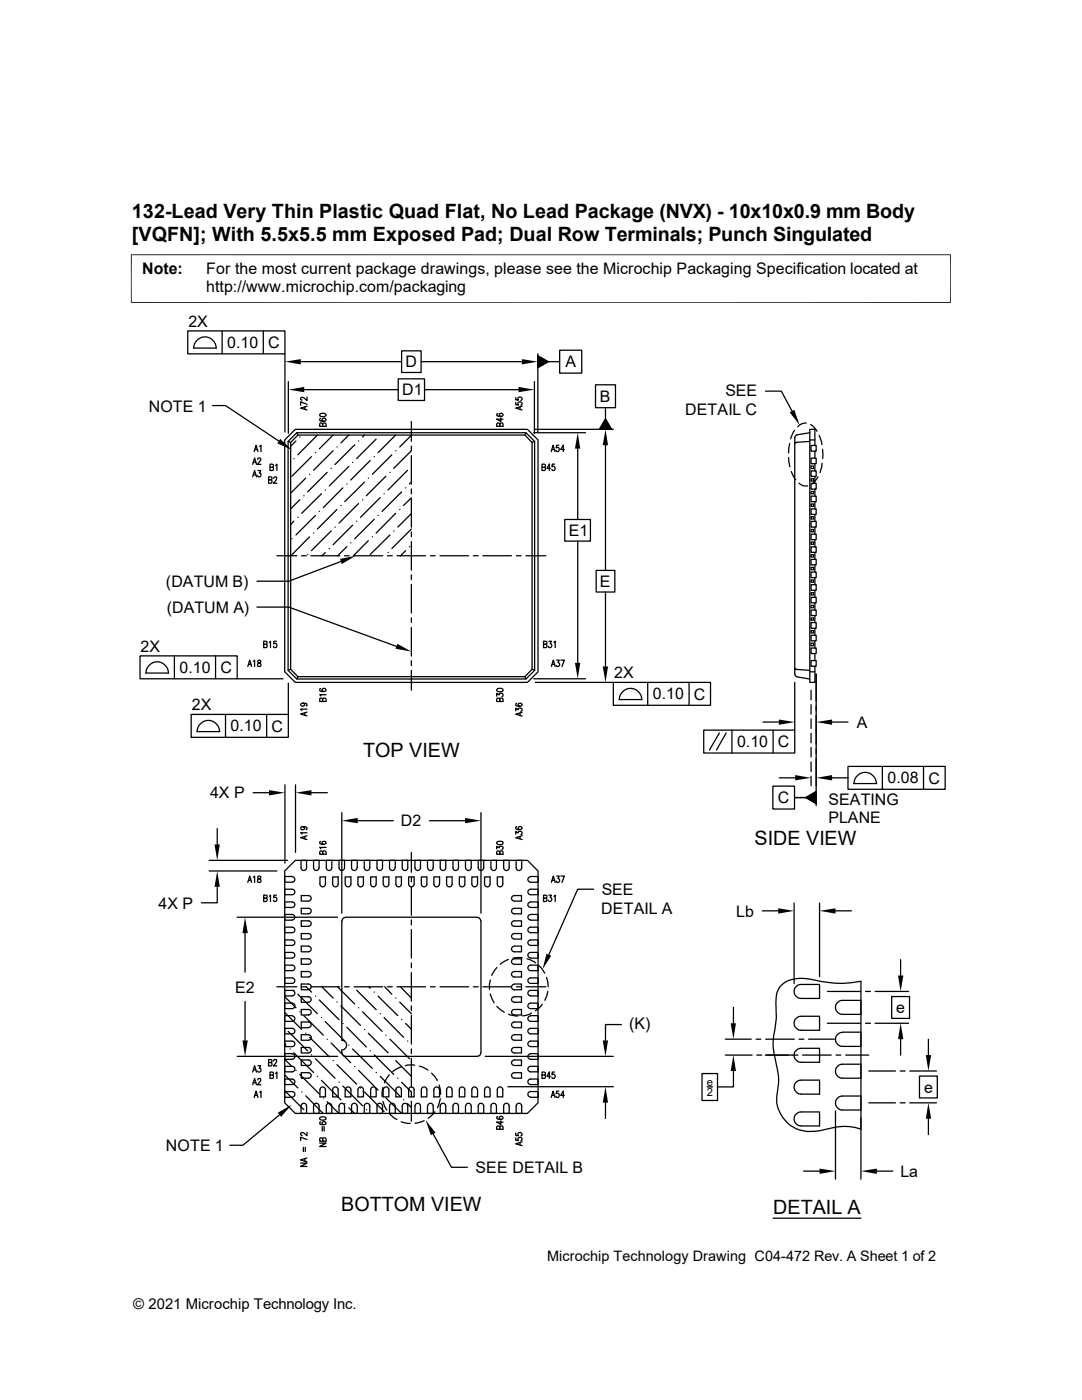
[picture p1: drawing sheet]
<svg xmlns="http://www.w3.org/2000/svg" width="216mm" height="279mm" viewBox="0 0 216 279" stroke-linecap="round" stroke-linejoin="round" font-family="sans-serif">
<g fill="none" stroke="#000" stroke-width=".25">
<path d="M37.5 66h19.4v4.6h-19.4zM38.6 69.5h4.6M38.7 69.5a2.24 2.24 0 0 1 2.2-2.3 2.24 2.24 0 0 1 2.2 2.3M44.3 66v4.6M52.5 66v4.6M56.9 70.6v15.6M57.5 76.2v10.3M60 72.2h20.1M60.7 77.8h18.8M61.3 79.2v.7l-.6-.5a.34 .34 0 0 0-.5-.1 .34 .34 0 0 0-.1 .5h.2M79.5 75.6h5.2v4.3h-5.2zM80.1 70h3.9v4.3h-3.9z"/>
<path d="M84 72.2h20.1M84.7 77.8h18.8M102.9 79.3v.5h.6a.37 .37 0 0 1 0-.5 .37 .37 0 0 1 .6 .1 .37 .37 0 0 1-.2 .5M106.6 76.2v10.3M107.3 71l2.1 1.2-2.1 1.2zM107.3 70.6v15.6M109.4 72.2h2.3M111.7 69.9h4.4v4.6h-4.4zM118.8 76.8h4v4.6h-4zM152.7 78.1h3.2l2.1 3.9M42.4 80.9h2.6l10.6 7.1M50.4 92.7l.4-1.3 .4 1.3"/>
<path d="M50.4 95.2l.4-1.3 .4 1.3M50.5 92.2h.6M50.5 94.7h.6M50.7 90.1l.4-1.2 .4 1.2M50.8 89.7h.6M51.4 91.7a.3 .3 0 0 1 .4-.3 .3 .3 0 0 1 .2 .5l-.6 .8h.7M51.5 93.9h.5l-.3 .5a.37 .37 0 0 1 .3 .6 .37 .37 0 0 1-.6-.1M51.8 89.1l.3-.2v1.2M53.6 95.8l.6-.1v-.5h-.6v1.2h.6l.1-.4-.2-.2M53.9 93.3l.6-.2v-.3l-.2-.2h-.4v1.3h.6l.1-.4-.3-.2M54.6 95.5a.3 .3 0 0 1 .4-.3 .3 .3 0 0 1 .2 .4l-.6 .8h.6M55 92.9l.2-.3v1.3"/>
<path d="M57.5 88.1l.5 .2M58.6 91.5h.1M58.9 85.7h46.3l2.2 2.1v46.3l-2.2 2.1h-46.3l-2.1-2.1v-46.3zM59.1 88l-1.1 1.1M59.2 86.4h45.7l1.8 1.7v45.7l-1.8 1.7h-45.7l-1.7-1.7v-45.7zM59.2 86.4l.2 .4M59.4 86.8h45.3l1.5 1.5v45.3l-1.5 1.4h-45.3l-1.4-1.4v-45.3zM59.8 87.2h.1M59.8 99.7l-1.8 1.9M60.6 98.9h.1M60.8 81.2v.5M61 95.4l-3 3"/>
<path d="M61.3 81.1l-1.3 .3 1.3 .4M61.3 80.7l-1.3-.5v.7M61.8 94.7h.1M62.1 91.1l-3.8 3.9M62.9 90.3h.1M63.3 86.8l-3.9 4M63.8 82.6l.7-.1 .6 .3a.79 .79 0 0 1-1.3 .1zM64 83.5l-.2 .3a.75 .75 0 0 0 1.3-.1 .4 .4 0 0 0-.5-.2 .4 .4 0 0 0-.3 .4l.3 .2M64.1 98.6l-3.9 3.8M64.4 84.7l.2-.3 .3 .1 .2 .2v.4h-1.3l.1-.6h.4l.1 .6M64.9 97.8h.1M65.3 94.3l-3.9 3.9"/>
<path d="M66.1 93.5h.1M66.5 86.8l-2.8 2.8M66.5 90l-3.9 3.9M67.2 89.2h.1M68.4 97.4l-3.9 3.9M69.2 96.6h.1M69.6 86.8l-1.6 1.6M69.6 93.1l-3.9 3.9M70.4 92.3h.1M70.8 88.8l-4 3.9M71.5 88h.1M72.3 99.7h.1"/>
<path d="M72.7 86.8l-.4 .4M72.7 96.2l-3.9 3.9M73.5 95.4h.1M73.9 91.9l-3.9 3.9M74.7 91.1h.1M75.1 87.6l-3.9 3.9M75.9 99.3l-4 4M76.6 98.6h.1M77 95l-3.9 3.9M77.8 94.3h.1M78.2 90.8l-3.9 3.9M79 86.8l-3.6 3.5"/>
<path d="M79 90h.1M80.1 98.2l-3.9 3.9M80.9 97.4h.1M81.3 93.9l-3.9 3.9M82.1 86.9l-2.3 2.3M82.1 89v1l-3.5 3.5M82.1 96.2l-.4 .4M82.1 99.4l-1.6 1.5M82.1 84.1v4M82.1 90.9v5.7M82.1 97.6v1M82.1 99.5v5.7"/>
<path d="M99.3 82.6l-.2 .1a.76 .76 0 0 0 1.3 .1 .35 .35 0 0 0-.5-.3 .35 .35 0 0 0-.1 .6h.1M99.7 84.7l.2-.3 .4 .1 .1 .2v.4h-1.3l.1-.6h.5v.6M99.9 83.4v.7l-.8-.4h1.3M102.9 80.3v.5h.6a.37 .37 0 0 1 0-.5 .37 .37 0 0 1 .5 0 .37 .37 0 0 1-.1 .6M103.8 81.2v.5M104.2 81.1l-1.3 .3 1.3 .4M104.9 86.4l-.2 .4M106.5 86.4h10.3M106.7 88.1l-.5 .2M106.8 85.7h15.6M108.2 93.3l.6-.2v-.3l-.2-.2h-.4v1.3h.6v-.4l-.2-.2M109.9 93.5h-.8l.5-.9v1.3"/>
<path d="M110 90.1l.4-1.2 .3 1.2M110.1 89.7h.5M110.7 92.6h-.5v.6a.38 .38 0 0 1 .5 0 .38 .38 0 0 1 0 .6 .38 .38 0 0 1-.6-.1M111.5 88.9h-.5v.5a.39 .39 0 0 1 .6 0 .39 .39 0 0 1-.1 .6l-.3 .1-.3-.2M112.6 89.7h-.7l.5-.8v1.2M115.3 89.5v14.2M120.8 83.6l1.2 2.1h-2.4zM120.8 81.4v2.2M120.8 88.9v24.9M157.4 91.3l.2 1.9M157.6 88.5l-.2 1.9M157.9 94.1l.8 1.7"/>
<path d="M158.5 85.9l-.7 1.7M158.6 87.3v47.3M158.7 88.3l-.1 .3M159 86.8l-.4 .5M159.4 96.4l.8 .5 1 .1M160.9 84.5h-.8l-.9 .7M161.6 88.1l-2.7 .2-.2 .1M161.6 86.4l-2.6 .4M161.6 87.8h1M161.8 84.7l.6 .5 .6 .9M161.8 99h1.1v1.1h-1.1zM161.8 96.5h1.1v1.1h-1.1z"/>
<path d="M161.8 98.1h.5v.5h-.5zM161.8 94h1.1v1.1h-1.1zM161.8 95.5h.5v.5h-.5zM161.8 91.4h1.1v1.1h-1.1zM161.8 93h.5v.5h-.5zM161.8 88.9h1.1v1.1h-1.1zM162.6 88.9v-3.2h-1v50.5h1v-3.2M162.6 90v1.4M162.6 92.5v1.5M162.6 95.1v1.4M162.6 97.6v1.4M163.2 95.2l-1.2 1.4"/>
<path d="M163.4 86.9l.6 1.8M164 92.5l-.4 1.8M164.1 89.7l.1 1.8M55.2 110.9h4M58.3 107.5h.1M58.6 104l-.6 .7M59.4 103.3h.1M60.2 110.9h.9M61.4 110.7h.1M61.8 107.1l-3.8 3.9M62.1 110.9h5.7M62.6 106.4h.1"/>
<path d="M62.9 102.9l-3.8 3.9M63.7 102.1h.1M64.9 110.3l-.7 .7M65.7 109.5h.1M66.1 106l-4 3.9M66.8 105.2h.1M67.2 101.7l-3.9 3.9M68 112.1l-10.4 3.9h-6.3M68 100.9h.1M68.7 110.9h1M69.2 109.1l-1.8 1.9M70 108.3h.1"/>
<path d="M70.4 104.8l-3.9 3.9M70.7 110.9h5.7M71.2 104h.1M71.5 100.5l-3.9 3.9M73.5 107.9l-3 3.1M74.3 107.1h.1M74.7 103.6l-3.9 3.9M75.4 102.9h.1M77.3 110.9h1M77.4 110.3h.1M77.8 106.8l-3.9 3.9M78.6 106h.1"/>
<path d="M79 102.4l-3.9 4M79.2 110.9h5.7M79.8 101.7h.1M80.9 109.9l-1 1.1M81.7 109.1h.1M82.1 102.5l-2.7 2.7M82.1 105.6l-3.9 3.9M82.1 106.2v.9M82.1 108.1v5.7M82.1 114.7v1M82.1 116.6v5.7M85.9 110.9h.9"/>
<path d="M87.8 110.9h5.7M94.4 110.9h1M96.4 110.9h5.7M103 110.9h1M104.9 110.9h4M112.7 103.7h5.1v4.3h-5.1zM115.3 108v24.3M119 113.8h3.7v4.4h-3.7zM120.8 118.2v14.8M161.8 119.2h1.1v1.1h-1.1zM161.8 116.7h1.1v1.1h-1.1zM161.8 118.3h.5v.4h-.5z"/>
<path d="M161.8 114.2h1.1v1.1h-1.1zM161.8 115.7h.5v.5h-.5zM161.8 111.6h1.1v1.1h-1.1zM161.8 113.2h.5v.5h-.5zM161.8 109.1h1.1v1.1h-1.1zM161.8 110.7h.5v.5h-.5zM161.8 106.6h1.1v1.1h-1.1zM161.8 108.2h.5v.4h-.5zM161.8 104.1h1.1v1.1h-1.1zM161.8 105.7h.5v.4h-.5zM161.8 101.6h1.1v1.1h-1.1zM161.8 103.1h.5v.5h-.5z"/>
<path d="M161.8 100.6h.5v.4h-.5zM162.6 100.1v1.5M162.6 102.7v1.4M162.6 105.2v1.4M162.6 107.7v1.4M162.6 110.2v1.4M162.6 112.7v1.5M162.6 115.3v1.4M162.6 117.8v1.4M27.9 130.9h19.4v4.6h-19.4zM29.1 134.3h4.6M29.1 134.3a2.24 2.24 0 0 1 2.3-2.2 2.24 2.24 0 0 1 2.2 2.2"/>
<path d="M34.8 130.9v4.6M43 130.9v4.6M47.3 135.5h9.2M49.4 133l.4-1.3 .4 1.3M49.6 132.6h.5M50.5 132l.3-.3v1.3M51.3 121.2h6.3l21.5 7.8M51.5 131.8v.4a.46 .46 0 0 1 .5 .2 .46 .46 0 0 1-.2 .6h-.2a.4 .4 0 0 1-.2-.5 .4 .4 0 0 1 .5-.3l.1-.2a.33 .33 0 0 0-.5-.2zM52.6 128.6l.6-.1v-.5h-.6v1.2h.6l.1-.4-.2-.2M53.8 128.2l.2-.2v1.2M55.2 128h-.5v.4a.4 .4 0 0 1 .6 .4 .4 .4 0 0 1-.7 .3v-.1M57.5 136.4v6.2"/>
<path d="M58 133.6l-.5 .2M59.4 135l-.2 .5M64 137.4l-.2 .3a.75 .75 0 0 0 1.3 0 .4 .4 0 0 0-.5-.3 .4 .4 0 0 0-.3 .5l.3 .1M64.4 139.6l.2-.3 .3 .1 .2 .2v.4h-1.3l.1-.6h.4l.1 .6M65.1 138.6h-1.3l.2 .3M82.1 123.3v.9M82.1 125.2v5.7M82.1 131.9v.9M82.1 133.8v4M99.1 138.9v-.5l.5 .3a.37 .37 0 0 1 .6-.3 .37 .37 0 0 1 0 .6M99.2 137.5l.5-.1h.5l.2 .4a.76 .76 0 0 1-1.3-.1zM99.7 139.6l.2-.3 .4 .1 .1 .2v.4h-1.3l.1-.6h.5v.6"/>
<path d="M104.7 135l.2 .5M106.2 133.6l.5 .2M106.5 135.5h10.3M106.8 136.2h15.6M108.5 128.6l.5-.1 .1-.4-.6-.1v1.2l.6-.1v-.4l-.2-.1M109.5 128h.5l-.2 .4a.39 .39 0 0 1 .3 .6 .39 .39 0 0 1-.6 .1l-.1-.1M110 133l.4-1.3 .4 1.3M110.2 132.6h.5M110.5 128.2l.3-.2v1.2M111.1 131.7h.5l-.3 .5a.36 .36 0 0 1 .3 .6 .36 .36 0 0 1-.6 0M111.9 131.7h.7l-.5 1.3M122.4 136.2h19.4v4.6h-19.4z"/>
<path d="M123.5 139.6h4.6M123.6 139.6a2.24 2.24 0 0 1 2.2-2.2 2.24 2.24 0 0 1 2.3 2.2M129.2 136.2v4.6M137.5 136.2v4.6M158.6 133.3l.1 .2M158.6 136.2v9.5M158.6 134.6l.4 .4M158.7 133.5l.2 .1 2.7 .2M159 135.1l2.6 .4M161.6 134.1h1M161.8 129.3h1.1v1.1h-1.1zM161.8 126.8h1.1v1.1h-1.1z"/>
<path d="M161.8 128.4h.5v.5h-.5zM161.8 131.8h1.1v1.2h-1.1zM161.8 124.2h1.1v1.2h-1.1zM161.8 125.9h.5v.4h-.5zM161.8 121.8h1.1v1.1h-1.1zM161.8 123.3h.5v.5h-.5zM161.8 120.8h.5v.5h-.5zM161.8 137.8v1.9M162.6 120.3v1.5M162.6 122.9v1.3M162.6 125.4v1.4M162.6 127.9v1.4"/>
<path d="M162.6 130.4v1.4M162.9 134.5v26.3M38.1 142.6h19.4v4.6h-19.4zM43.8 146a2.24 2.24 0 0 0-2.2-2.2 2.24 2.24 0 0 0-2.3 2.2h4.6M45 142.6v4.6M50.5 158.2h3.2M53.2 142.6v4.6M56.9 156.6v15.7M59 156.6v13.5M60.4 140.3l.4 .3a.41 .41 0 0 1-.4 .4 .41 .41 0 0 1-.4-.4l.2-.2 .2-.1a.61 .61 0 0 1 .9 .4l-.2 .2M60.8 142.2v.5M61.3 142.1l-1.3 .4 1.3 .4"/>
<path d="M61.3 141.5h-1.3l.2 .3M62.1 158.2h3.2M102.9 141.9v-.5l.5 .2a.37 .37 0 0 1 .5-.3 .37 .37 0 0 1 0 .7M103.1 140.4h-.1a.62 .62 0 0 0 .4 .6 .62 .62 0 0 0 .7-.2l.1-.1a.37 .37 0 0 0-.4-.4 .37 .37 0 0 0-.3 .5l.3 .2M103.8 142.3v.5M104.2 142.2l-1.3 .3 1.3 .4M140.4 145.7h18.2v4.6h-18.2zM143.6 146.3l-2 3.4M144.9 146.3l-1.9 3.4M146 145.7v4.6M152.2 144.1h3.2M154.2 156.9h4.3v4.6h-4.3z"/>
<path d="M154.3 145.7v4.6M155.5 155.2h3.2M158.5 159.2h2.2M160.7 159.2l2.2-1.3v2.5zM161.8 140.6v1.9M161.8 143.5v1.9M161.8 146.3v2M161.8 149.2v1.9M161.8 152.1v1.9M161.8 154.9v1.9M166 144.1h3.2M166 155.2h3.2"/>
<path d="M169.2 153h19.4v4.5h-19.4zM170.3 156.4h4.6M170.4 156.4a2.24 2.24 0 0 1 2.2-2.3 2.24 2.24 0 0 1 2.3 2.3M176.1 153v4.5M184.3 153v4.5M41.7 171.7h15.7M41.7 173.8h13.5M43.3 177v3.2h-3.1M43.3 165.4v3.1M49.4 176.1l.4-1.3 .4 1.3M49.6 175.7h.5M50.5 175.1l.3-.3v1.3"/>
<path d="M51.5 174.9v.4a.52 .52 0 0 1 .5 .2 .52 .52 0 0 1 0 .6 .4 .4 0 0 1-.6-.3 .4 .4 0 0 1 .5-.5l.1-.2v-.2zM52.6 179.2h.6l.1-.5-.7-.1v1.3l.7-.1v-.3l-.2-.3M53.8 178.9l.2-.3v1.3M55.2 178.6h-.5l-.1 .6a.4 .4 0 0 1 .5 0 .4 .4 0 0 1 0 .5 .4 .4 0 0 1-.5 .1v-.1M56.8 174.9l1.5 .1a.55 .55 0 0 1 .5 .5 .55 .55 0 0 1-.5 .6h-1.5zM56.8 177.5h1.5a.55 .55 0 0 1 .5 .5 .55 .55 0 0 1-.5 .6h-1.5zM58.9 171.7h46.3l2.2 2.1v46.3l-2.2 2.1h-46.3l-2.1-2.1v-46.3zM60.1 171.7h1.1v1.5a.55 .55 0 0 1-.6 .5 .55 .55 0 0 1-.5-.5zM60.1 178.7h1.5a.55 .55 0 0 1 .5 .6 .55 .55 0 0 1-.5 .5h-1.5zM60.4 165l.4 .3a.36 .36 0 0 1-.5 .3 .36 .36 0 0 1-.1-.6h.2a.61 .61 0 0 1 .9 .4l-.2 .2M60.8 166.9v.5M61.3 166.8l-1.3 .4 1.3 .4"/>
<path d="M61.3 166.2h-1.3l.2 .3M62.6 171.7h1.1v1.5a.55 .55 0 0 1-.6 .5 .55 .55 0 0 1-.5-.5zM63.8 175h1.1v1.4a.55 .55 0 0 1-.5 .6 .55 .55 0 0 1-.6-.6zM64 167.9l-.2 .3a.75 .75 0 0 0 1.3 0 .39 .39 0 0 0-.5-.3 .39 .39 0 0 0-.3 .5l.3 .1M64.4 170.1l.2-.3 .5 .3v.4h-1.3l.1-.6 .2-.1 .2 .1 .1 .6M65.1 169.1h-1.3l.2 .3M65.1 171.7h1.1v1.5a.55 .55 0 0 1-.5 .5 .55 .55 0 0 1-.6-.5zM66.4 175h1.1v1.4a.55 .55 0 0 1-.6 .6 .55 .55 0 0 1-.5-.6zM67.6 171.7h1.1v1.5a.55 .55 0 0 1-.5 .5 .55 .55 0 0 1-.6-.5zM68.2 162.2v20M68.9 176.4v-1.4h1.1v1.4a.55 .55 0 0 1-.5 .6 .55 .55 0 0 1-.6-.6M71.2 173.2a.55 .55 0 0 1-.5 .5 .55 .55 0 0 1-.6-.5v-1.5h1.2v1.5"/>
<path d="M71.4 163.8h7.1M71.4 175h1.1v1.4a.55 .55 0 0 1-.5 .6 .55 .55 0 0 1-.6-.6zM72.7 171.7h1.1v1.5a.55 .55 0 0 1-.6 .5 .55 .55 0 0 1-.5-.5zM74 175h1.1v1.4a.55 .55 0 0 1-.6 .6 .55 .55 0 0 1-.5-.6zM75.2 171.7h1.1v1.5a.55 .55 0 0 1-.5 .5 .55 .55 0 0 1-.6-.5zM76.5 175h1.1v1.4a.57 .57 0 0 1-.6 .6 .57 .57 0 0 1-.5-.6zM78.8 173.2a.55 .55 0 0 1-.5 .5 .55 .55 0 0 1-.6-.5v-1.5h1.2v1.5M79 175h1.1v1.4a.55 .55 0 0 1-.6 .6 .55 .55 0 0 1-.5-.6zM80.3 171.7h1.1v1.5a.55 .55 0 0 1-.6 .5 .55 .55 0 0 1-.5-.5zM81.5 175h1.1v1.4a.55 .55 0 0 1-.5 .6 .55 .55 0 0 1-.6-.6zM82.1 170.1v4M82.1 175v1"/>
<path d="M82.1 177v5.7M82.8 171.7h1.1v1.5a.55 .55 0 0 1-.5 .5 .55 .55 0 0 1-.6-.5zM84.1 175h1.1v1.4a.55 .55 0 0 1-.6 .6 .55 .55 0 0 1-.5-.6zM85.3 173.2v-1.5h1.1v1.5a.55 .55 0 0 1-.5 .5 .55 .55 0 0 1-.6-.5M85.7 163.8h7.1M86.6 175h1.1v1.4a.55 .55 0 0 1-.6 .6 .55 .55 0 0 1-.5-.6zM87.8 171.7h1.1v1.5a.55 .55 0 0 1-.5 .5 .55 .55 0 0 1-.6-.5zM89.1 175h1.1v1.4a.55 .55 0 0 1-.5 .6 .55 .55 0 0 1-.6-.6zM90.4 171.7h1.1v1.5a.55 .55 0 0 1-.6 .5 .55 .55 0 0 1-.5-.5zM91.7 175h1.1v1.4a.55 .55 0 0 1-.6 .6 .55 .55 0 0 1-.5-.6zM92.9 173.2v-1.5h1.1v1.5a.55 .55 0 0 1-.5 .5 .55 .55 0 0 1-.6-.5M95.2 176.4a.55 .55 0 0 1-.5 .6 .55 .55 0 0 1-.6-.6v-1.4h1.2v1.4"/>
<path d="M95.4 171.7h1.1v1.5a.55 .55 0 0 1-.5 .5 .55 .55 0 0 1-.6-.5zM96 162.2v20M96.7 175h1.1v1.4a.55 .55 0 0 1-.6 .6 .55 .55 0 0 1-.5-.6zM98 171.7h1.1v1.5a.55 .55 0 0 1-.6 .5 .55 .55 0 0 1-.5-.5zM99.1 169.4v-.5l.5 .3a.37 .37 0 0 1 .6-.3 .37 .37 0 0 1 0 .6M99.2 168l1-.1 .2 .3a.72 .72 0 0 1-1.3 0zM99.2 175h1.1v1.4a.55 .55 0 0 1-.5 .6 .55 .55 0 0 1-.6-.6zM99.7 170.1l.2-.3h.3l.2 .3v.4h-1.3l.1-.6 .3-.1 .2 .1v.6M100.5 171.7h1.1v1.5a.55 .55 0 0 1-.6 .5 .55 .55 0 0 1-.5-.5zM102.2 178.9l.4-.2h1.5v1.1h-1.5a.54 .54 0 0 1-.5-.3 .54 .54 0 0 1 .1-.6zM102.9 166.5v-.6l.5 .3a.37 .37 0 0 1 .5-.3 .37 .37 0 0 1 0 .7M103 171.7h1.1v1.5a.55 .55 0 0 1-.6 .5 .55 .55 0 0 1-.5-.5z"/>
<path d="M103.1 165l-.2 .3a.75 .75 0 0 0 1.3-.1 .38 .38 0 0 0-.5-.3 .38 .38 0 0 0-.2 .5l.3 .2M103.8 166.9v.5M104.2 166.8l-1.3 .4 1.3 .4M105.5 177.6l.4-.1h1.5v1.1h-1.5a.54 .54 0 0 1-.5-.4 .54 .54 0 0 1 .1-.6zM105.5 175.1l.4-.2h1.5v1.2h-1.5a.54 .54 0 0 1-.5-.4 .54 .54 0 0 1 .1-.6zM108.5 179.2l.6-.1v-.4l-.6-.1v1.3l.6-.1v-.4l-.2-.2M109.5 178.6h.5l-.2 .5a.36 .36 0 0 1 .3 .6 .36 .36 0 0 1-.7 0M110 176.1l.4-1.3 .4 1.3M110.2 175.7h.5M110.5 178.9l.3-.3v1.3M111.1 174.8h.5l-.3 .5a.37 .37 0 0 1 .3 .6 .37 .37 0 0 1-.6 .1v-.1M111.9 174.8h.7l-.5 1.3"/>
<path d="M118.4 177.5h-3.1l-5.8 13M47.3 183h20.1M48.9 186.2v7.8M48.9 199.9v7.7M55.2 196.9h4M56.8 180h1.5a.55 .55 0 0 1 .5 .6 .55 .55 0 0 1-.5 .5h-1.5zM56.8 185h1.5a.55 .55 0 0 1 .5 .6 .55 .55 0 0 1-.5 .5h-1.5zM56.8 187.6h1.5a.55 .55 0 0 1 .5 .5 .55 .55 0 0 1-.5 .6h-1.5zM56.8 192.6h1.5a.55 .55 0 0 1 .5 .6 .55 .55 0 0 1-.5 .5h-1.5zM56.8 195.2h1.5a.55 .55 0 0 1 .5 .5 .55 .55 0 0 1-.5 .6h-1.5zM56.8 197.7h1.5a.55 .55 0 0 1 .5 .5 .55 .55 0 0 1-.5 .6h-1.5zM56.8 198.9l2.3 2.2"/>
<path d="M58.3 183.6a.55 .55 0 0 0 .5-.6 .55 .55 0 0 0-.5-.5h-1.5v1.1h1.5M58.3 191.2a.55 .55 0 0 0 .5-.6 .55 .55 0 0 0-.5-.5h-1.5v1.1h1.5M58.6 197.6h.1M59.4 198.4l3.9 3.9M60.1 181.3h1.5a.55 .55 0 0 1 .5 .5 .55 .55 0 0 1-.5 .6h-1.5zM60.1 183.8h1.5a.55 .55 0 0 1 .5 .5 .55 .55 0 0 1-.5 .6h-1.5zM60.1 186.3h1.5a.55 .55 0 0 1 .5 .6 .55 .55 0 0 1-.5 .5h-1.5zM60.1 191.3h1.5a.55 .55 0 0 1 .5 .6 .55 .55 0 0 1-.5 .5h-1.5zM60.1 193.9h1.5a.55 .55 0 0 1 .5 .5 .55 .55 0 0 1-.5 .6h-1.5zM60.1 198.9h1.5a.55 .55 0 0 1 .5 .6 .55 .55 0 0 1-.5 .5h-1.5zM60.2 196.9h.9l1 1.1M61.6 188.8h-1.5v1.1h1.5a.55 .55 0 0 0 .5-.5 .55 .55 0 0 0-.5-.6"/>
<path d="M61.6 197.5a.55 .55 0 0 0 .5-.6 .55 .55 0 0 0-.5-.5h-1.5v1.1h1.5M62.1 196.9h5.7M62.9 198.8h.1M63.7 199.6l3.9 3.9M64.2 196.9l2.3 2.3M67.2 200h.1M67.4 196.9l3.4 3.5M68.2 183.8v23.8M68.7 196.9h1M69 183.1l-.4 .1-.4 .6M69 183h26.2M70.7 196.9h5.7"/>
<path d="M71.2 197.6l3.9 3.9M73.6 196.9l.3 .3M74.7 198h.1M75.4 198.8l4 3.9M76.8 196.9l1.4 1.5M77.3 196.9h1M79 199.2h.1M79.2 196.9h5.7M79.8 200l2.3 2.3M79.9 196.9l2.2 2.3M82.1 183.6v1M82.1 185.5v5.7"/>
<path d="M82.1 192.2v.9M82.1 194.1v5.7M85.9 196.9h.9M87.8 196.9h5.7M94.4 196.9h1M95.2 183.1l.4 .1 .3 .6M96 183.8v26.3M96.4 196.9h5.7M97.8 195.6l-.1 1.8M97.8 198.4l.8 1.7M99.1 193.1l-1 1.5M101.4 191.5l-1.6 .9"/>
<path d="M102.2 199.1l.4-.2h1.5v1.1h-1.5a.54 .54 0 0 1-.5-.3 .54 .54 0 0 1 .1-.6zM102.2 194.1l.4-.2h1.5v1.1h-1.5a.54 .54 0 0 1-.5-.3 .54 .54 0 0 1 .1-.6zM102.2 191.5l.4-.2h1.5v1.1h-1.5a.54 .54 0 0 1-.5-.3 .54 .54 0 0 1 .1-.6zM102.2 186.5l.4-.2h1.5v1.1h-1.5a.54 .54 0 0 1-.5-.3 .54 .54 0 0 1 .1-.6zM102.2 183.9l.4-.1h1.5v1.1h-1.5a.54 .54 0 0 1-.5-.4 .54 .54 0 0 1 .1-.6zM102.2 181.4l.4-.1h1.5v1.1h-1.5a.54 .54 0 0 1-.5-.4 .54 .54 0 0 1 .1-.6zM102.6 196.4h1.5v1.1h-1.5a.55 .55 0 0 1-.5-.5 .55 .55 0 0 1 .5-.6M102.6 188.8h1.5v1.1h-1.5a.55 .55 0 0 1-.5-.5 .55 .55 0 0 1 .5-.6M103 196.9h1M104.2 191.1l-1.8 .1M104.9 196.9h4M105.2 191.3l1.6 .9"/>
<path d="M105.5 197.8l.4-.1h1.5v1.1h-1.5a.54 .54 0 0 1-.5-.4 .54 .54 0 0 1 .1-.6zM105.5 195.3l.4-.1h1.5v1.1h-1.5a.54 .54 0 0 1-.5-.4 .54 .54 0 0 1 .1-.6zM105.5 192.8l.4-.2h1.5v1.1h-1.5a.54 .54 0 0 1-.5-.3 .54 .54 0 0 1 .1-.6zM105.5 187.7l.4-.1h1.5v1.1h-1.5a.54 .54 0 0 1-.5-.4 .54 .54 0 0 1 .1-.6zM105.5 185.2l.4-.2h1.5v1.1h-1.5a.54 .54 0 0 1-.5-.3 .54 .54 0 0 1 .1-.6zM105.5 180.2l.4-.2h1.5v1.1h-1.5a.54 .54 0 0 1-.5-.3 .54 .54 0 0 1 .1-.6zM105.9 191.2a.55 .55 0 0 1-.6-.6 .55 .55 0 0 1 .6-.5h1.5v1.1h-1.5M105.9 183.6a.55 .55 0 0 1-.6-.6 .55 .55 0 0 1 .6-.5h1.5v1.1h-1.5M107.6 192.7l1.1 1.5M109.1 195.1l.3 1.8M109.3 197.8l-.6 1.8M152.1 181.8h3.2"/>
<path d="M158.5 180.2v16.1M158.6 197.1a1.46 1.46 0 0 1 1.3-.6h3.6v2.8h-3.6a1.42 1.42 0 0 1-1.3-2.2zM163.5 180.2v14.7M165.1 197.9h6.7M166.7 181.8h3.2M172.7 197.9h1M174.6 197.9h6.7M177.9 198.9h3.6v4.3h-3.6zM179.7 191.5v3.2M47.3 210.8h20.1M50.4 216.5l.4-1.3 .4 1.3M50.4 214l.4-1.3 .4 1.3"/>
<path d="M50.5 216.1h.6M50.5 213.5h.6M50.7 219l.4-1.2 .4 1.2M50.8 218.6h.6M51.4 215.5a.3 .3 0 0 1 .4-.3 .3 .3 0 0 1 .2 .5l-.6 .8h.7M51.5 212.7h.5l-.3 .5a.37 .37 0 0 1 .3 .6 .37 .37 0 0 1-.6-.1M51.8 218l.3-.2v1.2M53.6 212h.6v-.5h-.6v1.2l.6-.1 .1-.3-.2-.3M53.9 214.5h.6v-.4l-.6-.1v1.2h.6l.1-.4-.3-.3M54.6 211.8a.3 .3 0 0 1 .4-.3 .3 .3 0 0 1 .2 .4l-.6 .8h.6M55 214.2l.2-.2v1.2M56.8 200.2h1.5a.55 .55 0 0 1 .5 .5 .55 .55 0 0 1-.5 .6h-1.5z"/>
<path d="M56.8 205.2h1.5a.55 .55 0 0 1 .5 .6 .55 .55 0 0 1-.5 .5h-1.5zM56.8 207.8h1.5a.55 .55 0 0 1 .5 .5 .55 .55 0 0 1-.5 .6h-1.5zM56.8 212.8h1.5a.55 .55 0 0 1 .5 .6 .55 .55 0 0 1-.5 .5h-1.5zM56.8 215.3h1.5a.55 .55 0 0 1 .5 .6 .55 .55 0 0 1-.5 .6h-1.5zM56.8 217.7l3.8 3.7M56.8 214.5l2.6 2.6M56.8 211.4l1.5 1.5M56.8 208.3l.3 .3M56.8 202.1l3.4 3.3M57.5 205.8l3.9 3.9M57.9 209.3h.1M58.3 202.7h-1.5v1.1h1.5a.55 .55 0 0 0 .5-.5 .55 .55 0 0 0-.5-.6"/>
<path d="M58.3 210.3h-1.5v1.1h1.5a.55 .55 0 0 0 .5-.5 .55 .55 0 0 0-.5-.6M58.3 218.9a.55 .55 0 0 0 .5-.5 .55 .55 0 0 0-.5-.6h-1.5v1.2h1.5M58.6 210.1l4 3.9M59.1 213.6h.1M59.8 214.4l3.9 3.9M59.8 201.9h.1M60.1 201.5h1.5a.55 .55 0 0 1 .5 .5 .55 .55 0 0 1-.5 .6h-1.5zM60.1 206.5h1.5a.55 .55 0 0 1 .5 .6 .55 .55 0 0 1-.5 .5h-1.5zM60.1 209h1.5a.55 .55 0 0 1 .5 .6 .55 .55 0 0 1-.5 .5h-1.5zM60.1 211.5h1.5a.55 .55 0 0 1 .5 .6 .55 .55 0 0 1-.5 .5h-1.5zM60.1 214.1h1.5a.55 .55 0 0 1 .5 .5 .55 .55 0 0 1-.5 .6h-1.5zM60.2 217.9h.1"/>
<path d="M60.6 202.7l3.9 3.9M61 218.7l3.5 3.5M61 206.2h.1M61.6 205.1a.55 .55 0 0 0 .5-.6 .55 .55 0 0 0-.5-.5h-1.5v1.1h1.5M61.8 207l3.9 3.9M62.1 210.5h.1M62.9 211.3l3.9 3.9M63.3 214.8h.1M64 217.1a.54 .54 0 0 1 .6-.1 .54 .54 0 0 1 .3 .5v1.4h-1.1v-1.4zM64.1 215.6l3.9 3.9M64.1 203.1h.1M64.5 219.1h.1"/>
<path d="M64.9 203.9l3.9 3.9M65.3 219.9l2.3 2.3M65.3 207.4h.1M66.1 208.2l3.9 3.9M66.5 211.7h.1M66.5 217.1a.54 .54 0 0 1 .6-.1 .54 .54 0 0 1 .4 .5v1.4h-1.1v-1.4zM67.2 212.5l4 3.9M67.6 216h.1M68 200.7l3.9 3.9M68.2 207.6a.97 .97 0 0 1 1 1 .97 .97 0 0 1-1 1M68.2 209.6v.5M68.2 210.1l.3 .5 .5 .2h26.2l.5-.2 .2-.5"/>
<path d="M68.4 216.7l3.9 4M68.4 204.3h.1M68.9 217.5v1.4h1.1v-1.4a.55 .55 0 0 0-.5-.6 .55 .55 0 0 0-.6 .6M69.2 205l3.9 4M69.6 208.6h.1M70.4 209.3l3.9 3.9M70.8 212.9h.1M71.5 213.6l3.9 4M71.5 201.1h.1M71.6 217.1a.54 .54 0 0 1 .6-.1 .54 .54 0 0 1 .3 .5v1.4h-1.1v-1.4zM71.9 217.1h.1M72.3 201.9l3.9 3.9"/>
<path d="M72.7 217.9l3.9 3.9M72.7 205.4h.1M73.5 206.2l3.9 3.9M73.9 209.7h.1M74.1 217.1a.54 .54 0 0 1 .6-.1 .54 .54 0 0 1 .4 .5v1.4h-1.1v-1.4zM74.7 210.5l3.9 3.9M75.1 214h.1M75.9 214.8l3.9 3.9M75.9 202.3h.1M76.2 218.3h.1M76.4 217l-.2 1.9M76.4 219.8l.8 1.7"/>
<path d="M76.6 203.1l3.9 3.9M76.7 217.1a.54 .54 0 0 1 .6-.1 .54 .54 0 0 1 .3 .5v1.4h-1.1v-1.4zM77 219.1l3.1 3.1M77 206.6h.1M77.7 214.5l-1 1.6M77.8 207.4l3.9 3.9M78.2 210.9h.1M79 211.7l3.1 3.1M79.2 217.1a.54 .54 0 0 1 .6-.1 .54 .54 0 0 1 .3 .5v1.4h-1.1v-1.4zM79.4 215.2h.1M80 212.9l-1.6 1M80.1 216l2 1.9"/>
<path d="M80.1 203.5h.1M80.5 219.5h.1M80.9 204.3l1.2 1.1M81.3 207.8h.1M81.7 217.1a.54 .54 0 0 1 .6-.1 .54 .54 0 0 1 .3 .5v1.4h-1.1v-1.4zM82.1 200.7v1M82.1 202.6v5.8M82.1 209.3v1M82.1 211.2v5.8M82.1 217.9v1M82.1 219.8v4M82.8 212.6h-1.5l-.4 .1"/>
<path d="M83.7 212.8l.6 .1 1.1 .7M84.2 217.1a.54 .54 0 0 1 .6-.1 .54 .54 0 0 1 .4 .5v1.4h-1.1v-1.4zM86.1 214.2l1.1 1.4M86.7 217.1a.58 .58 0 0 1 .6-.1 .58 .58 0 0 1 .4 .5v1.4h-1.1v-1.4zM87.6 216.5l.3 1.9M87.9 219.3l-.6 1.8M89.3 217.1a.54 .54 0 0 1 .6-.1 .54 .54 0 0 1 .3 .5v1.4h-1.1v-1.4zM91.8 217.1a.54 .54 0 0 1 .6-.1 .54 .54 0 0 1 .4 .5v1.4h-1.1v-1.4zM95.2 217.5a.55 .55 0 0 0-.5-.6 .55 .55 0 0 0-.6 .6v1.4h1.2v-1.4M96.8 210.8h25.6M96.9 217.1a.54 .54 0 0 1 .6-.1 .54 .54 0 0 1 .3 .5v1.4h-1.1v-1.4zM99.1 200.8l1.5 1.2"/>
<path d="M99.4 217.1a.54 .54 0 0 1 .6-.1 .54 .54 0 0 1 .3 .5v1.4h-1.1v-1.4zM101.3 216.9h21.1M101.5 202.4l1.8 .4M102.2 214.2l.4-.1h1.5v1.1h-1.5a.54 .54 0 0 1-.5-.4 .54 .54 0 0 1 .1-.6zM102.2 211.7l.4-.2h1.5v1.1h-1.5a.54 .54 0 0 1-.5-.3 .54 .54 0 0 1 .1-.6zM102.2 209.2l.4-.2h1.5v1.1h-1.5a.54 .54 0 0 1-.5-.3 .54 .54 0 0 1 .1-.6zM102.2 206.7l.4-.2h1.5v1.1h-1.5a.54 .54 0 0 1-.5-.3 .54 .54 0 0 1 .1-.6zM102.2 201.6l.4-.1h1.5v1.1h-1.5a.54 .54 0 0 1-.5-.4 .54 .54 0 0 1 .1-.6zM102.6 205.1a.55 .55 0 0 1-.5-.6 .55 .55 0 0 1 .5-.5h1.5v1.1h-1.5M105.5 215.5l.4-.2h1.5v1.2h-1.5a.54 .54 0 0 1-.5-.4 .54 .54 0 0 1 .1-.6zM105.5 213l.4-.2h1.5v1.1h-1.5a.54 .54 0 0 1-.5-.3 .54 .54 0 0 1 .1-.6zM105.5 207.9l.4-.1h1.5v1.1h-1.5a.54 .54 0 0 1-.5-.4 .54 .54 0 0 1 .1-.6z"/>
<path d="M105.5 205.4l.4-.2h1.5v1.1h-1.5a.54 .54 0 0 1-.5-.3 .54 .54 0 0 1 .1-.6zM105.5 200.4l.4-.2h1.5v1.1h-1.5a.54 .54 0 0 1-.5-.3 .54 .54 0 0 1 .1-.6zM105.9 218.9a.55 .55 0 0 1-.6-.5 .55 .55 0 0 1 .6-.6h1.5v1.2h-1.5M105.9 210.3h1.5v1.1h-1.5a.55 .55 0 0 1-.6-.5 .55 .55 0 0 1 .6-.6M105.9 202.7h1.5v1.1h-1.5a.55 .55 0 0 1-.6-.5 .55 .55 0 0 1 .6-.6M106 202.2l-1.2 .5h-.5M108.2 214.5h.6v-.4l-.6-.1v1.2h.6v-.4l-.2-.3M108.2 200.4l-.8 .9-.6 .4M109.9 214.8h-.8l.5-.8v1.2M110 219l.4-1.2 .3 1.2M110.1 218.6h.5M110.7 214h-.5v.5a.39 .39 0 0 1 .6 .3 .39 .39 0 0 1-.6 .3l-.1-.1"/>
<path d="M111.5 217.8h-.5v.5a.37 .37 0 0 1 .5 .1 .37 .37 0 0 1-.1 .5 .37 .37 0 0 1-.5-.1M112.6 218.6h-.7l.5-.8v1.2M124 204.5h-3.2v3.1M140.1 214.2h3.1v5.4h-3.1zM141.1 216.9h1.1M144.7 207.4h5.2M144.7 210.6h5.4M146.3 213.7v3.2h-3.1M146.3 201v3.2M150.9 207.4h.9M151 210.6h1M152.7 210.6h6.5"/>
<path d="M152.8 207.4h5.7M158.6 216.2a1.46 1.46 0 0 1 1.3-.6h3.6v2.8h-3.6a1.42 1.42 0 0 1-1.3-2.2zM158.6 209.9a1.46 1.46 0 0 1 1.3-.7h3.6v2.8h-3.6a1.42 1.42 0 0 1-1.3-2.1zM158.6 203.5a1.46 1.46 0 0 1 1.3-.7h3.6v2.8h-3.6a1.42 1.42 0 0 1-1.3-2.1zM159.4 207.4h1M160.1 210.6h5.8M161.3 207.4h5.2M165.1 204.2h6.7M166.8 210.6h1M166.9 219.4a1.46 1.46 0 0 1 1.2-.7h3.7v2.8h-3.7a1.42 1.42 0 0 1-1.2-2.1zM166.9 213.1a1.46 1.46 0 0 1 1.2-.7h3.7v2.8h-3.7a1.42 1.42 0 0 1-1.2-2.1zM166.9 200.3a1.46 1.46 0 0 1 1.2-.7h3.7v2.8h-3.7a1.42 1.42 0 0 1-1.2-2.1z"/>
<path d="M168.1 206h3.7v2.8h-3.7a1.4 1.4 0 0 1-1.4-1.4 1.4 1.4 0 0 1 1.4-1.4M168.7 210.6h4.7M172.7 204.2h1M173.4 213.7h5.3M174.6 204.2h6.7M179.6 213.7h1M179.7 207.4v3.2M181.5 213.7h5.4M183.5 214.8h3.5v4.3h-3.5zM185.3 207.4v3.2M55.8 222.5l-7.3 6.1h-2.7M60 232.1h1.3l-1.3 .7h1.3"/>
<path d="M60.2 220.3a.54 .54 0 0 1 .6-.1 .54 .54 0 0 1 .4 .5v1.5h-1.1v-1.5zM60.5 229v.8M60.8 231.2v.5M60.9 229v.8M61.3 231.1l-1.3 .4 1.3 .4M61.3 227.4l-1.3-.5v.7M61.3 226v.7l-.6-.6a.34 .34 0 0 0-.6 0 .34 .34 0 0 0 .2 .5M62.7 220.3a.54 .54 0 0 1 .6-.1 .54 .54 0 0 1 .4 .5v1.5h-1.1v-1.5zM63.8 228.1h1.3l-1.3 .7h1.3M63.8 223l.7-.1 .6 .2a.68 .68 0 0 1-.7 .5 .68 .68 0 0 1-.6-.5zM64 223.9l-.2 .3a.75 .75 0 0 0 1.3-.1 .4 .4 0 0 0-.5-.3 .4 .4 0 0 0-.3 .5l.3 .2M64.3 224.8v.9"/>
<path d="M64.4 227.3l.2-.2h.3l.2 .2v.5h-1.3l.1-.7 .4 .1 .1 .6M64.7 224.8v.9M65.3 220.3a.54 .54 0 0 1 .6-.1 .54 .54 0 0 1 .3 .5v1.5h-1.1v-1.5zM67.8 220.3a.54 .54 0 0 1 .6-.1 .54 .54 0 0 1 .3 .5v1.5h-1.1v-1.5zM68.8 220.3h.1M69.6 221.1l1.1 1.1M71.2 220.7a.55 .55 0 0 0-.5-.5 .55 .55 0 0 0-.6 .5v1.5h1.2v-1.5M72.9 220.3a.54 .54 0 0 1 .6-.1 .54 .54 0 0 1 .3 .5v1.5h-1.1v-1.5zM73.1 221.4h.1M75.4 220.3a.54 .54 0 0 1 .6-.1 .54 .54 0 0 1 .3 .5v1.5h-1.1v-1.5zM77.7 222.3l1.5 1.1M78.8 220.7a.55 .55 0 0 0-.5-.5 .55 .55 0 0 0-.6 .5v1.5h1.2v-1.5"/>
<path d="M80.1 223.9l1.2 .3h.6M80.4 220.3a.54 .54 0 0 1 .6-.1 .54 .54 0 0 1 .4 .5v1.5h-1.1v-1.5zM81.3 220.3l.8 .7M83 220.3a.54 .54 0 0 1 .6-.1 .54 .54 0 0 1 .3 .5v1.5h-1.1v-1.5zM84.6 223.6l-1.8 .6M85.3 220.7v1.5h1.1v-1.5a.55 .55 0 0 0-.5-.5 .55 .55 0 0 0-.6 .5M86.4 226.3l3.7 6.7h3.2M86.8 221.9l-1.4 1.3M88 220.3a.54 .54 0 0 1 .6-.1 .54 .54 0 0 1 .3 .5v1.5h-1.1v-1.5zM90.6 220.3a.54 .54 0 0 1 .5-.1 .54 .54 0 0 1 .4 .5v1.5h-1.1v-1.5zM92.9 220.7v1.5h1.1v-1.5a.55 .55 0 0 0-.5-.5 .55 .55 0 0 0-.6 .5M95.6 220.3a.54 .54 0 0 1 .6-.1 .54 .54 0 0 1 .3 .5v1.5h-1.1v-1.5z"/>
<path d="M98.1 220.3a.54 .54 0 0 1 .6-.1 .54 .54 0 0 1 .4 .5v1.5h-1.1v-1.5zM99.3 222.8l-.2 .2a.76 .76 0 0 0 1.3 .1 .35 .35 0 0 0-.5-.3 .35 .35 0 0 0-.1 .6h.1M99.7 225l.2-.3 .4 .1 .1 .2v.4h-1.3l.1-.7 .5 .1v.6M99.9 223.7v.7l-.8-.5h1.3M100.7 220.3a.54 .54 0 0 1 .6-.1 .54 .54 0 0 1 .3 .5v1.5h-1.1v-1.5zM102.9 227.1v.5h.6a.37 .37 0 0 1 0-.5 .37 .37 0 0 1 .5 0 .37 .37 0 0 1-.1 .6M102.9 226.1v.5l.6 .1a.37 .37 0 0 1 0-.6 .37 .37 0 0 1 .5 .1 .37 .37 0 0 1-.1 .5M103.2 220.3a.54 .54 0 0 1 .6-.1 .54 .54 0 0 1 .3 .5v1.5h-1.1v-1.5zM103.8 228v.5M104.2 227.9l-1.3 .4 1.3 .3M120.8 220v3.2M158.6 222.6a1.46 1.46 0 0 1 1.3-.7h3.6v2.8h-3.6a1.42 1.42 0 0 1-1.3-2.1z"/>
<path d="M160.4 233.7h3.1M166.7 221.7v13.6M171.8 225.3a11.5 11.5 0 0 0-7.4 .2 7.3 7.3 0 0 1-7.7-1.9 6.6 6.6 0 0 1-1.5-6.5 14.3 14.3 0 0 0-.6-5.9 12.8 12.8 0 0 1 .1-6.6l.2-1.4-.1-3a4.2 4.2 0 0 1 2.5-4.5 8.7 8.7 0 0 1 5.4-.1l1.1 .3a20.4 20.4 0 0 0 8-.1v39.5M173.4 220.1h5.3M175 233.7h3.1M179.6 220.1h1M181.5 220.1h5.4M185.3 223.3v3.1M154.3 243.1h17.5"/>
</g>
<path d="M26.1 50.8h163.6M26.2 50.8v9.7M189.7 50.8v9.7M26.1 60.4h163.6" fill="none" stroke="#000" stroke-width=".2"/>
<g fill="#000">
<path d="M56.9 72.2l3.1-.5v1zM57.5 77.8l3.2-.6v1.1zM103.5 77.2l3.1 .6-3.1 .5zM104.1 71.7l3.2 .5-3.2 .5zM107.3 71l2.1 1.2-2.1 1.2zM55.9 87.6l2.4 2.2-3-1.3zM115.3 86.4l.5 3.1h-1.1zM120.8 85.7l.5 3.2h-1zM120.8 83.6l1.2 2.1h-2.4zM157.6 82.3l.9-.5 1.1 3zM67.9 111.5l3.1-.6-2.8 1.7zM79.3 128.5l2.8 1.5-3.2-.5z"/>
<path d="M114.7 132.3h1.1l-.5 3.2zM120.3 133h1l-.5 3.2zM53.7 157.7l3.2 .5-3.2 .6zM59 158.2l3.1-.5v1.1zM155.4 143.6l3.2 .5-3.2 .6zM158.7 154.7l3.1 .5-3.1 .5zM160.7 159.2l2.2-1.3v2.5zM162.9 144.1l3.1-.5v1.1zM162.9 155.2l3.1-.5v1zM42.8 168.5h1.1l-.6 3.2zM43.3 173.8l.6 3.2h-1.1zM68.2 163.8l3.2-.6v1.1z"/>
<path d="M92.8 163.2l3.2 .6-3.2 .5zM48.9 183l.5 3.2h-1zM109.1 190.3l.9 .5-1.8 2.7zM155.3 181.3l3.2 .5-3.2 .5zM163.5 181.8l3.2-.5v1zM179.2 194.7h1.1l-.6 3.2zM48.4 207.6h1l-.5 3.2zM120.3 207.6h1l-.5 3.2zM145.8 204.2h1.1l-.6 3.2zM146.3 210.6l.6 3.1h-1.1zM179.7 204.2l.6 3.2h-1.1zM184.7 210.6h1.1l-.5 3.1z"/>
<path d="M55.4 222.1l2.8-1.6-2.1 2.4zM84.9 223.5l2 2.6-.9 .5zM120.8 216.9l.5 3.1h-1zM163.5 233.2l3.2 .5-3.2 .6zM171.8 233.7l3.2-.5v1.1zM185.3 220.1l.5 3.2h-1.1z"/>
</g>
<g font-size="3.9">
<text x="26.3" y="43.5">132-Lead Very Thin Plastic Quad Flat, No Lead Package (NVX) - 10x10x0.9 mm Body</text>
<text x="26.3" y="48">[VQFN]; With 5.5x5.5 mm Exposed Pad; Dual Row Terminals; Punch Singulated</text>
<text x="72.5" y="151.1">TOP VIEW</text>
<text x="150.5" y="168.6">SIDE VIEW</text>
<text x="68.1" y="241.7">BOTTOM VIEW</text>
<text x="154.3" y="242.3">DETAIL A</text>
</g>
<g font-size="3.2">
<text x="28.4" y="54.6">Note:</text>
<text x="41.1" y="54.6">For the most current package drawings, please see the Microchip Packaging Specification located at</text>
<text x="41.1" y="58.3">http://www.microchip.com/packaging</text>
<text x="37.6" y="65.2">2X</text>
<text x="45.3" y="69.5">0.10</text>
<text x="53.5" y="69.5">C</text>
<text x="80.9" y="73.3">D</text>
<text x="112.8" y="73.3">A</text>
<text x="29.7" y="82.1">NOTE 1</text>
<text x="80.2" y="78.9">D1</text>
<text x="119.7" y="80.2">B</text>
<text x="136.7" y="82.9">DETAIL C</text>
<text x="144.7" y="79">SEE</text>
<text x="113.5" y="107">E1</text>
<text x="33.1" y="117.2">(DATUM B)</text>
<text x="119.7" y="117.1">E</text>
<text x="33.3" y="122.3">(DATUM A)</text>
<text x="28.1" y="130.1">2X</text>
<text x="35.8" y="134.3">0.10</text>
<text x="44" y="134.3">C</text>
<text x="122.6" y="135.4">2X</text>
<text x="38.3" y="141.8">2X</text>
<text x="130.3" y="139.6">0.10</text>
<text x="138.5" y="139.6">C</text>
<text x="46" y="146">0.10</text>
<text x="54.2" y="146">C</text>
<text x="147.1" y="149.1">0.10</text>
<text x="155.2" y="149.1">C</text>
<text x="171" y="145.2">A</text>
<text x="41.9" y="159.3">4X P</text>
<text x="155.2" y="160.3">C</text>
<text x="165.3" y="160.7">SEATING</text>
<text x="177.1" y="156.3">0.08</text>
<text x="185.3" y="156.4">C</text>
<text x="80" y="164.9">D2</text>
<text x="165.3" y="164.3">PLANE</text>
<text x="120.1" y="178.6">SEE</text>
<text x="31.6" y="181.3">4X P</text>
<text x="120" y="182.5">DETAIL A</text>
<text x="146.9" y="182.9">Lb</text>
<text x="46.9" y="198.1">E2</text>
<text x="178.8" y="202.2">e</text>
<text x="125.6" y="205.3">(K)</text>
<text x="184.4" y="218.1">e</text>
<text x="33.1" y="229.7">NOTE 1</text>
<text x="94.9" y="234.1">SEE DETAIL B</text>
<text x="179.7" y="234.9">La</text>
</g>
<text font-size="3" x="26.6" y="261.3">© 2021 Microchip Technology Inc.</text>
<text font-size="2.9" x="109.2" y="251.6">Microchip Technology Drawing C04-472 Rev. A Sheet 1 of 2</text>
<g font-size="2.2">
<text x="141" y="216.7">e</text>
<text x="141" y="218.8">2</text>
</g>
</svg>
